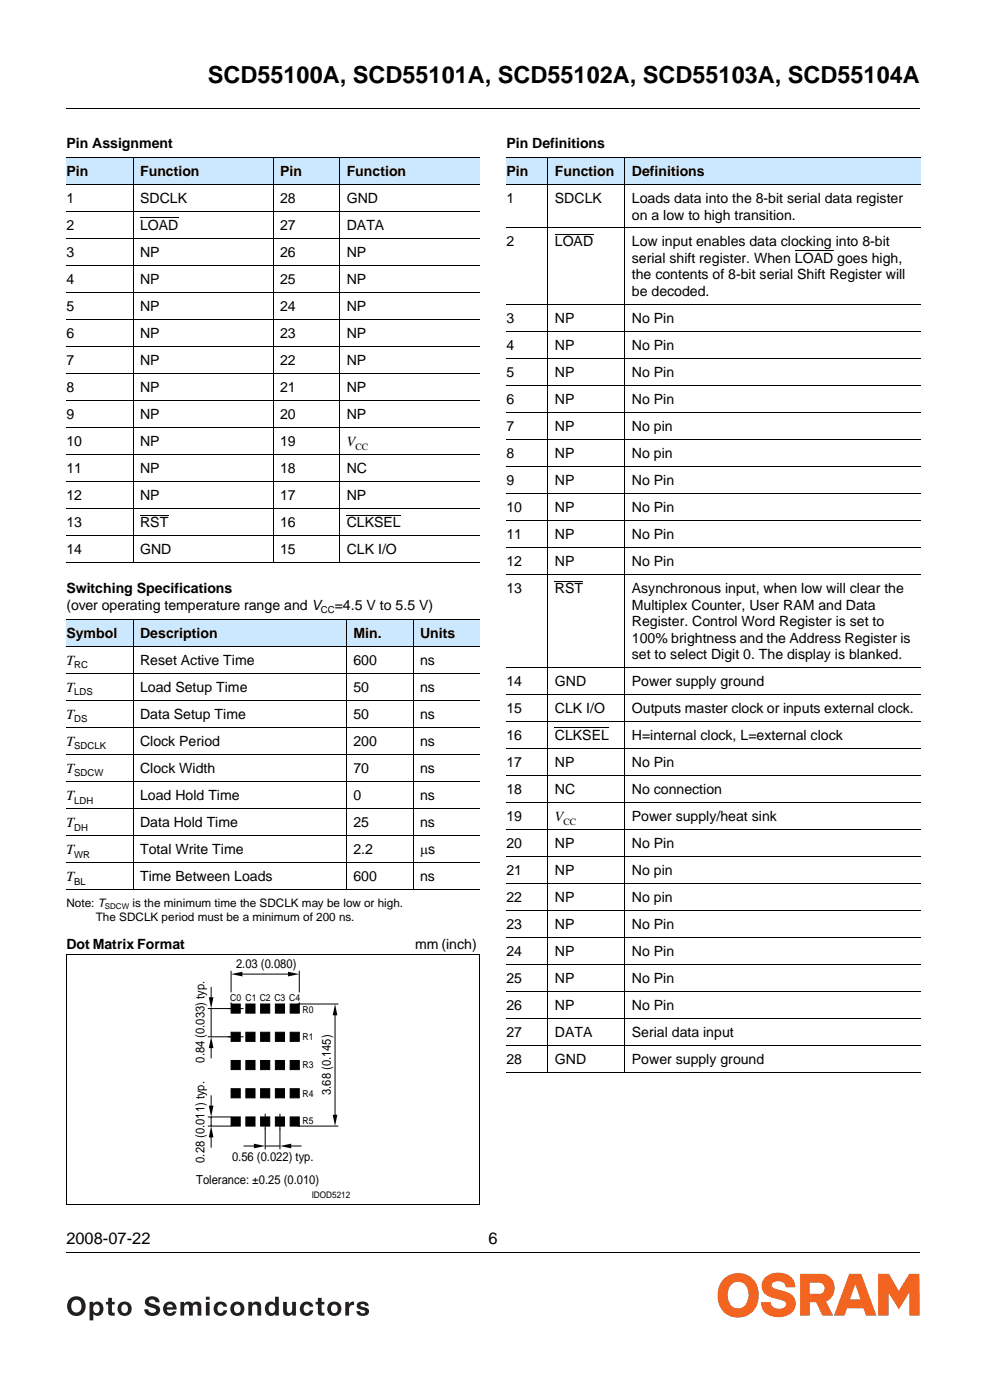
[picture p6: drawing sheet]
<svg xmlns="http://www.w3.org/2000/svg" width="207mm" height="294mm" viewBox="0 0 207 294" stroke-linecap="round" stroke-linejoin="round" font-family="sans-serif">
<path d="M13.9 22.8v.1zM13.9 263.2v.2z" fill="#000"/>
<path d="M13.9 22.9h179.3M13.9 263.3h179.3" fill="none" stroke="#000" stroke-width=".21"/>
<path d="M13.9 267.4h179.3v10.4h-179.3z" fill="#fff"/>
<g fill="#f36421">
<path d="M160.6 268.6a4.2 4.2 0 0 1 6 .3l.2 .5 .2 1.1-2-.1a1.6 1.6 0 0 0-1.2-1.2 1.6 1.6 0 0 0-1.6 .6v.7l.3 .2 1.2 .4a4.3 4.3 0 0 1 3.3 1.9 2.87 2.87 0 0 1-2.7 3.8 3.5 3.5 0 0 1-4.4-2.6l-.1-.6h2.1a1.77 1.77 0 0 0 2.8 1.2 .78 .78 0 0 0-.1-1.4l-1.2-.4a5.5 5.5 0 0 1-2.9-1.2 2.46 2.46 0 0 1 .1-3.2z"/>
<path d="M184.4 267.7h2.3l2.1 3.6 2.2-3.6h2.1v8.8h-2.1v-4.9l-2.2 3.6-2.2-3.5v4.8h-2.2z"/>
</g>
<g fill="#f36421">
<path d="M178.4 267.7h2.5l3.2 8.8h-2.2l-.6-1.6h-3.4l-.5 1.6h-2.2zM179.6 269.9l-1.1 3.2h2.2z" fill-rule="evenodd"/>
<path d="M168 267.7h4.5a3 3 0 0 1 2.8 2.5 3 3 0 0 1-1.8 3.3l1.5 3h-2.3l-1.3-2.8h-1.3v2.8h-2.1zM170 269.6h2.1a1.19 1.19 0 0 1 1.1 1.1 1.19 1.19 0 0 1-1 1.2h-2.2z" fill-rule="evenodd"/>
<path d="M152.2 268.6a5.1 5.1 0 0 0 .5 7.7 4.4 4.4 0 0 0 6.6-4.1 4.3 4.3 0 0 0-2.3-4.2 4.3 4.3 0 0 0-4.8 .6zM153.5 270.1a2.12 2.12 0 0 1 2.4-.6 2.12 2.12 0 0 1 1.3 2.1 2.72 2.72 0 0 1-2.2 3.4 2.63 2.63 0 0 1-2.1-3.4l.3-1.1z" fill-rule="evenodd"/>
</g>
<g fill="#231f20">
<path d="M22.7 272.7h.8v.9h.6v.5h-.6v1.7l.6 .1v.6h-.5a.71 .71 0 0 1-.9-.7v-1.7h-.5v-.5h.5z"/>
<path d="M30.7 272.8a1.65 1.65 0 0 1 2.8 .9h-.8a.72 .72 0 0 0-.7-.6 .72 .72 0 0 0-.7 .4l.2 .4 1 .2a1.18 1.18 0 0 1 1.1 1.2 1.18 1.18 0 0 1-1 1.2 1.67 1.67 0 0 1-2.3-1.3h.8a.87 .87 0 0 0 .8 .7 .87 .87 0 0 0 .9-.5 1.22 1.22 0 0 0-1.2-.7 1.14 1.14 0 0 1-1-.6 1.14 1.14 0 0 1 .1-1.3z"/>
<path d="M37.9 273.6h.7v.4a1.03 1.03 0 0 1 1.8 0 1.04 1.04 0 0 1 1.1-.4 1.04 1.04 0 0 1 .8 1v1.9h-.8v-1.7a.54 .54 0 0 0-.5-.7 .54 .54 0 0 0-.5 .8v1.6h-.8v-1.6a.51 .51 0 0 0-.3-.7 .51 .51 0 0 0-.7 .3v2h-.8z"/>
<path d="M45.4 273.8a1.41 1.41 0 0 1 2.3 .8h-.8a.67 .67 0 0 0-.9-.4 .67 .67 0 0 0-.3 .9 .67 .67 0 0 0 .4 .8 .67 .67 0 0 0 .8-.5h.8a1.47 1.47 0 0 1-2.1 1 1.47 1.47 0 0 1-.5-2.3z"/>
<path d="M52.2 273.6h.7v.4a1.06 1.06 0 0 1 1.3-.4 1.06 1.06 0 0 1 .6 1.1v1.8h-.7v-1.6a.56 .56 0 0 0-.4-.8 .56 .56 0 0 0-.7 .5l-.1 1.9h-.7z"/>
<path d="M59.5 273.6h.7v1.6a.56 .56 0 0 0 .4 .7 .56 .56 0 0 0 .7-.4l.1-1.9h.7v2.9h-.7v-.4a1.06 1.06 0 0 1-1.2 .4 1.06 1.06 0 0 1-.7-1.1z"/>
<path d="M63.5 273.8a1.41 1.41 0 0 1 2.3 .8h-.8a.67 .67 0 0 0-.9-.4 .67 .67 0 0 0-.3 .9 .67 .67 0 0 0 .4 .8 .67 .67 0 0 0 .8-.5h.8a1.47 1.47 0 0 1-2.1 1 1.47 1.47 0 0 1-.5-2.3z"/>
<path d="M66.8 272.7h.8v.9h.5v.5h-.5v1.7l.5 .1v.6h-.4a.71 .71 0 0 1-.9-.7v-1.7h-.5v-.5h.5z"/>
<path d="M72.5 273.6h.8v.5a.97 .97 0 0 1 1.1-.5v.7h-.2a.78 .78 0 0 0-.9 .9v1.3h-.8z"/>
<path d="M75.2 273.8a1.42 1.42 0 0 1 2.2 .6h-.7a.53 .53 0 0 0-.5-.3 .53 .53 0 0 0-.5 .2l.3 .3 .6 .1a.89 .89 0 0 1 .9 .9 .89 .89 0 0 1-.9 .9h-.4a1.18 1.18 0 0 1-1.3-1h.7a.53 .53 0 0 0 .5 .5 .53 .53 0 0 0 .6-.5l-.9-.3a.81 .81 0 0 1-.8-.5 .81 .81 0 0 1 .2-.9z"/>
<path d="M15.3 273.4a1.17 1.17 0 0 1 1.5 .1 1.17 1.17 0 0 1 .3 1.4 1.08 1.08 0 0 1-1.3 .9 1.08 1.08 0 0 1-.8-1.3zM14.6 273a2.07 2.07 0 0 0-.2 2.7 2.07 2.07 0 0 0 2.7 .6 2.06 2.06 0 0 0 .5-3 2.06 2.06 0 0 0-3-.3z"/>
<path d="M19.7 274.4a.7 .7 0 0 1 .9-.2 .7 .7 0 0 1 .3 .8 .71 .71 0 0 1-.6 1 .71 .71 0 0 1-.7-1zM18.8 273.6v3.9h.8v-1.4a1.22 1.22 0 0 0 1.5 .3 1.22 1.22 0 0 0 .6-1.3 1.25 1.25 0 0 0-.6-1.4 1.25 1.25 0 0 0-1.5 .3v-.4z"/>
<path d="M25.6 274.4a.71 .71 0 0 1 .9-.2 .71 .71 0 0 1 .4 .8 .72 .72 0 0 1-.7 1 .72 .72 0 0 1-.7-1zM24.7 275a1.52 1.52 0 0 0 3 0 1.52 1.52 0 0 0-3 0z"/>
<path d="M35.2 274.3a.64 .64 0 0 1 .7-.2 .64 .64 0 0 1 .4 .6h-1.3zM34.8 273.8a1.49 1.49 0 0 0-.1 2.4 1.49 1.49 0 0 0 2.3-.6h-.6a.7 .7 0 0 1-.8 .3 .7 .7 0 0 1-.6-.7h2.1a1.44 1.44 0 0 0-.7-1.5 1.44 1.44 0 0 0-1.6 .1z"/>
<path d="M43.2 273.6h.8v2.9h-.8zM43.2 272.5h.8v.7h-.8z"/>
<path d="M49.3 274.4a.71 .71 0 0 1 .9-.2 .71 .71 0 0 1 .3 .8 .72 .72 0 0 1-.7 1 .72 .72 0 0 1-.6-1zM48.4 275a1.52 1.52 0 0 0 3 0 1.52 1.52 0 0 0-3 0z"/>
<path d="M56.6 274.4a.7 .7 0 0 1 .8-.2 .7 .7 0 0 1 .4 .8 .72 .72 0 0 1-.7 1 .72 .72 0 0 1-.7-1zM56.1 273.8a1.5 1.5 0 0 0-.4 1.9 1.5 1.5 0 0 0 1.7 .7l.4-.3v.4h.8v-4h-.8v1.5l-.4-.4a1.21 1.21 0 0 0-1.3 .2z"/>
<path d="M69.7 274.4a.71 .71 0 0 1 .9-.2 .71 .71 0 0 1 .3 .8 .72 .72 0 0 1-.7 1 .72 .72 0 0 1-.7-1zM68.7 275a1.55 1.55 0 0 0 3.1 0 1.55 1.55 0 0 0-3.1 0z"/>
</g>
<g fill="#cbe8ff">
<path d="M13.9 33h14v5.7h-14z"/>
<path d="M27.9 33h29.4v5.7h-29.4z"/>
<path d="M57.3 33h14v5.7h-14z"/>
<path d="M71.3 33h29.4v5.7h-29.4z"/>
</g>
<path d="M29.4 45.8h8.1M29.4 108.3h6M72.8 108.3h11.4" fill="none" stroke="#000" stroke-width=".21"/>
<g fill="#cbe8ff">
<path d="M13.9 130.1h14v5.7h-14z"/>
<path d="M27.9 130.1h44.8v5.7h-44.8z"/>
<path d="M72.7 130.1h14v5.7h-14z"/>
<path d="M86.7 130.1h14v5.7h-14z"/>
</g>
<g fill="none" stroke="#000" stroke-width=".21">
<path d="M13.9 33h86.8M13.9 38.7h86.8M27.9 33l.1 85.3M57.3 33l.1 85.3M71.3 33v85.3M13.9 44.4h86.8M13.9 50.1h86.8M13.9 55.8h86.8M13.9 61.4h86.8M13.9 67.1h14.1M13.9 72.8h86.8M13.9 78.5h86.8"/>
<path d="M27.9 67.1h72.8M13.9 84.2h86.8M13.9 89.8h86.8M13.9 95.5h86.8M13.9 101.2h86.8M13.9 106.9h86.8M13.9 112.6h86.8M13.9 118.3h86.8M13.9 130.1h86.8M13.9 135.8h86.8M27.9 130v57M72.7 130v57"/>
<path d="M86.7 130v57M13.9 141.4l86.8 .1M13.9 147.1h72.9M13.9 152.8h72.9M13.9 158.5h72.9M86.7 147.1h14M86.7 152.8h14M86.7 158.5h14M13.9 164.2h86.8M13.9 169.8l86.8 .1M13.9 175.5h86.8M13.9 181.2h72.9"/>
<path d="M13.9 186.9h72.8M86.7 181.2h14M86.8 186.9h13.9"/>
</g>
<path d="M40.6 201.3h33.5v51.1h-33.5z" fill="#fff"/>
<path d="M43.9 209.6h.9l-.5 2.4zM48.5 204.7l2.4-.5v1zM60.5 204.2l2.4 .5-2.4 .5zM70.4 211l.5 2.4h-1zM43.9 232.4h.9l-.5 2.3zM44.3 217.9l.5 2.4h-.9zM44.3 236.7l.5 2.3h-.9zM69.9 234.3h1l-.5 2.4zM53.3 240.4l2.4 .4-2.4 .5zM58.8 240.8l2.4-.4v.9z" fill="#000"/>
<g fill="none" stroke="#000" stroke-width=".21">
<path d="M14 200.6h86.7M14 200.5v52.6M43.6 212h7.6M43.6 217.9h7.6M44.3 207.4v2.5M44.3 212v5.9M44.3 220v2.4M48.5 204v4.6M48.5 210.6v.4M50.6 204.7h10.7M62.5 211h8.6M62.9 204v4.6"/>
<path d="M62.9 210.6v.4M70.4 213.1v21.5M100.7 200.5v52.7M43.6 234.7h4.9M43.6 236.7h4.9M44.3 230.2v2.4M44.3 234.7v2M44.3 238.7v2.5M55.7 236.7v4.8M58.8 236.7v4.8M62.5 236.7h8.6M14 253.1h86.7"/>
<path d="M51.2 240.8h2.4M55.7 240.8h3.1M60.9 240.8h2.4"/>
</g>
<g fill="#000" stroke="#000" stroke-width=".21">
<path d="M48.5 211h2v1.9h-2zM48.5 216.9h2v1.9h-2zM51.6 211h2v1.9h-2zM51.6 216.9h2v1.9h-2zM54.7 211h2v1.9h-2zM54.7 216.9h2v1.9h-2zM57.8 211h2v1.9h-2zM57.8 216.9h2v1.9h-2zM60.9 211h2v1.9h-2zM60.9 216.9h2v1.9h-2zM48.5 234.7h2v2h-2zM48.5 228.8h2v1.9h-2z"/>
<path d="M48.5 222.9h2v1.9h-2zM51.6 234.7h2v2h-2zM51.6 228.8h2v1.9h-2zM51.6 222.9h2v1.9h-2zM54.7 234.7h2v2h-2zM54.7 228.8h2v1.9h-2zM54.7 222.9h2v1.9h-2zM57.8 234.7h2v2h-2zM57.8 228.8h2v1.9h-2zM57.8 222.9h2v1.9h-2zM60.9 234.7h2v2h-2zM60.9 228.8h2v1.9h-2z"/>
<path d="M60.9 222.9h2v1.9h-2z"/>
</g>
<path d="M55.7 234v3.4M58.8 234v3.4" fill="none" stroke="#000" stroke-width=".21" stroke-dasharray="2.6 .5 .5 .5" stroke-linecap="butt"/>
<g fill="#cbe8ff">
<path d="M106.3 33h8.7v5.7h-8.7z"/>
<path d="M115 33h16.2v5.7h-16.2z"/>
<path d="M131.2 33h62.2v5.7h-62.2z"/>
</g>
<g fill="none" stroke="#000" stroke-width=".21">
<path d="M106.3 33h87.1M106.3 38.7h87.1M115 33l.1 192.5M131.2 33v192.5M106.3 47.9h87.1M116.5 49.3h8.1M166.9 52.7h8.1M106.3 63.9h87.1M106.3 69.6h87.1M106.3 75.3h87.1M106.3 81h87.1M106.3 86.6h87.1"/>
<path d="M106.3 92.3h87.1M106.3 98h87.1M106.3 103.7h87.1M106.3 109.4h87.1M106.3 115h87.1M106.3 120.7h87.1M116.5 122.1h6M106.3 140.2h87.1M106.3 145.9h87.1M106.3 151.6h87.1M106.3 157.3h87.1M116.5 153h11.4"/>
<path d="M106.3 162.9h87.1M106.3 168.6h87.1M106.3 174.3h87.1M106.3 180h87.1M106.3 185.7h87.1M106.3 191.3h87.1M106.3 197h87.1M106.3 202.7h87.1M106.3 208.4h87.1M106.3 214.1h87.1M106.3 219.7h87.1M106.3 225.4h87.1"/>
</g>
<text font-size="4.9" x="43.6" y="17.4">SCD55100A, SCD55101A, SCD55102A, SCD55103A, SCD55104A</text>
<g font-size="3.5">
<text x="13.9" y="261.4">2008-07-22</text>
<text x="102.6" y="261.4">6</text>
</g>
<g font-size="3">
<text x="13.9" y="31.1">Pin Assignment</text>
<text x="106.3" y="31.1">Pin Definitions</text>
<text x="13.9" y="37">Pin</text>
<text x="29.4" y="37">Function</text>
<text x="58.8" y="37">Pin</text>
<text x="72.8" y="37">Function</text>
<text x="106.3" y="37">Pin</text>
<text x="116.5" y="37">Function</text>
<text x="132.7" y="37">Definitions</text>
<text x="13.9" y="42.7">1</text>
<text x="29.4" y="42.7">SDCLK</text>
<text x="58.8" y="42.7">28</text>
<text x="72.8" y="42.7">GND</text>
<text x="106.3" y="42.7">1</text>
<text x="116.5" y="42.7">SDCLK</text>
<text x="132.7" y="42.7">Loads data into the 8-bit serial data register</text>
<text x="132.7" y="46.1">on a low to high transition.</text>
<text x="13.9" y="48.4">2</text>
<text x="29.4" y="48.4">LOAD</text>
<text x="58.8" y="48.4">27</text>
<text x="72.8" y="48.4">DATA</text>
<text x="106.3" y="51.8">2</text>
<text x="116.5" y="51.8">LOAD</text>
<text x="132.7" y="51.8">Low input enables data clocking into 8-bit</text>
<text x="13.9" y="54">3</text>
<text x="13.9" y="59.7">4</text>
<text x="29.4" y="54">NP</text>
<text x="29.4" y="59.7">NP</text>
<text x="58.8" y="54">26</text>
<text x="58.8" y="59.7">25</text>
<text x="72.8" y="54">NP</text>
<text x="72.8" y="59.7">NP</text>
<text x="132.7" y="58.7">the contents of 8-bit serial Shift Register will</text>
<text x="132.7" y="55.3">serial shift register. When LOAD goes high,</text>
<text x="13.9" y="65.4">5</text>
<text x="29.4" y="65.4">NP</text>
<text x="58.8" y="65.4">24</text>
<text x="72.8" y="65.4">NP</text>
<text x="132.7" y="62.2">be decoded.</text>
<text x="13.9" y="71.1">6</text>
<text x="29.4" y="71.1">NP</text>
<text x="58.8" y="71.1">23</text>
<text x="72.8" y="71.1">NP</text>
<text x="106.3" y="67.9">3</text>
<text x="116.5" y="67.9">NP</text>
<text x="132.7" y="67.9">No Pin</text>
<text x="13.9" y="76.8">7</text>
<text x="29.4" y="76.8">NP</text>
<text x="58.8" y="76.8">22</text>
<text x="72.8" y="76.8">NP</text>
<text x="106.3" y="73.5">4</text>
<text x="116.5" y="73.5">NP</text>
<text x="132.7" y="73.5">No Pin</text>
<text x="13.9" y="82.4">8</text>
<text x="29.4" y="82.4">NP</text>
<text x="58.8" y="82.4">21</text>
<text x="72.8" y="82.4">NP</text>
<text x="106.3" y="79.2">5</text>
<text x="116.5" y="79.2">NP</text>
<text x="132.7" y="79.2">No Pin</text>
<text x="13.9" y="88.1">9</text>
<text x="29.4" y="88.1">NP</text>
<text x="58.8" y="88.1">20</text>
<text x="72.8" y="88.1">NP</text>
<text x="106.3" y="84.9">6</text>
<text x="116.5" y="84.9">NP</text>
<text x="132.7" y="84.9">No Pin</text>
<text x="13.9" y="93.8">10</text>
<text x="29.4" y="93.8">NP</text>
<text x="58.8" y="93.8">19</text>
<text x="72.8" y="93.8">V</text>
<text x="106.3" y="90.6">7</text>
<text x="116.5" y="90.6">NP</text>
<text x="132.7" y="90.6">No pin</text>
<text x="13.9" y="99.5">11</text>
<text x="29.4" y="99.5">NP</text>
<text x="58.8" y="99.5">18</text>
<text x="72.8" y="99.5">NC</text>
<text x="106.3" y="96.3">8</text>
<text x="106.3" y="101.9">9</text>
<text x="116.5" y="96.3">NP</text>
<text x="116.5" y="101.9">NP</text>
<text x="132.7" y="96.3">No pin</text>
<text x="132.7" y="101.9">No Pin</text>
<text x="13.9" y="105.1">12</text>
<text x="29.4" y="105.1">NP</text>
<text x="58.8" y="105.1">17</text>
<text x="72.8" y="105.1">NP</text>
<text x="106.3" y="107.6">10</text>
<text x="116.5" y="107.6">NP</text>
<text x="132.7" y="107.6">No Pin</text>
<text x="13.9" y="110.8">13</text>
<text x="29.4" y="110.8">RST</text>
<text x="58.8" y="110.8">16</text>
<text x="72.8" y="110.8">CLKSEL</text>
<text x="106.3" y="113.3">11</text>
<text x="116.5" y="113.3">NP</text>
<text x="132.7" y="113.3">No Pin</text>
<text x="13.9" y="116.5">14</text>
<text x="29.4" y="116.5">GND</text>
<text x="58.8" y="116.5">15</text>
<text x="72.8" y="116.5">CLK I/O</text>
<text x="106.3" y="119">12</text>
<text x="116.5" y="119">NP</text>
<text x="132.7" y="119">No Pin</text>
<text x="13.9" y="124.7">Switching Specifications</text>
<text x="106.3" y="124.7">13</text>
<text x="116.5" y="124.7">RST</text>
<text x="132.7" y="124.7">Asynchronous input, when low will clear the</text>
<text x="13.9" y="128.1">(over operating temperature range and V</text>
<text x="70.3" y="128.1">=4.5 V to 5.5 V)</text>
<text x="132.7" y="128.1">Multiplex Counter, User RAM and Data</text>
<text x="132.7" y="131.6">Register. Control Word Register is set to</text>
<text x="13.9" y="134">Symbol</text>
<text x="29.4" y="134">Description</text>
<text x="74.2" y="134">Min.</text>
<text x="88.2" y="134">Units</text>
<text x="132.7" y="135">100% brightness and the Address Register is</text>
<text x="13.9" y="139.7">T</text>
<text x="29.4" y="139.7">Reset Active Time</text>
<text x="74.2" y="139.7">600</text>
<text x="88.2" y="139.7">ns</text>
<text x="132.7" y="138.5">set to select Digit 0. The display is blanked.</text>
<text x="13.9" y="145.4">T</text>
<text x="29.4" y="145.4">Load Setup Time</text>
<text x="74.2" y="145.4">50</text>
<text x="88.2" y="145.4">ns</text>
<text x="106.3" y="144.2">14</text>
<text x="106.3" y="149.8">15</text>
<text x="116.5" y="144.2">GND</text>
<text x="116.5" y="149.8">CLK I/O</text>
<text x="132.7" y="144.2">Power supply ground</text>
<text x="132.7" y="149.8">Outputs master clock or inputs external clock.</text>
<text x="13.9" y="151.1">T</text>
<text x="29.4" y="151.1">Data Setup Time</text>
<text x="74.2" y="151.1">50</text>
<text x="88.2" y="151.1">ns</text>
<text x="106.3" y="155.5">16</text>
<text x="116.5" y="155.5">CLKSEL</text>
<text x="132.7" y="155.5">H=internal clock, L=external clock</text>
<text x="13.9" y="156.8">T</text>
<text x="29.4" y="156.8">Clock Period</text>
<text x="74.2" y="156.8">200</text>
<text x="88.2" y="156.8">ns</text>
<text x="106.3" y="161.2">17</text>
<text x="116.5" y="161.2">NP</text>
<text x="132.7" y="161.2">No Pin</text>
<text x="13.9" y="162.4">T</text>
<text x="29.4" y="162.4">Clock Width</text>
<text x="74.2" y="162.4">70</text>
<text x="88.2" y="162.4">ns</text>
<text x="106.3" y="166.9">18</text>
<text x="116.5" y="166.9">NC</text>
<text x="132.7" y="166.9">No connection</text>
<text x="13.9" y="168.1">T</text>
<text x="13.9" y="173.8">T</text>
<text x="29.4" y="168.1">Load Hold Time</text>
<text x="29.4" y="173.8">Data Hold Time</text>
<text x="74.2" y="168.1">0</text>
<text x="74.2" y="173.8">25</text>
<text x="88.2" y="168.1">ns</text>
<text x="88.2" y="173.8">ns</text>
<text x="106.3" y="172.6">19</text>
<text x="116.5" y="172.6">V</text>
<text x="132.7" y="172.6">Power supply/heat sink</text>
<text x="13.9" y="179.5">T</text>
<text x="29.4" y="179.5">Total Write Time</text>
<text x="74.2" y="179.5">2.2</text>
<text x="88.2" y="179.5">μs</text>
<text x="106.3" y="178.3">20</text>
<text x="116.5" y="178.3">NP</text>
<text x="132.7" y="178.3">No Pin</text>
<text x="13.9" y="185.2">T</text>
<text x="29.4" y="185.2">Time Between Loads</text>
<text x="74.2" y="185.2">600</text>
<text x="88.2" y="185.2">ns</text>
<text x="106.3" y="183.9">21</text>
<text x="116.5" y="183.9">NP</text>
<text x="132.7" y="183.9">No pin</text>
<text x="106.3" y="189.6">22</text>
<text x="116.5" y="189.6">NP</text>
<text x="132.7" y="189.6">No pin</text>
<text x="106.3" y="195.3">23</text>
<text x="116.5" y="195.3">NP</text>
<text x="132.7" y="195.3">No Pin</text>
<text x="13.9" y="199.5">Dot Matrix Format</text>
<text x="87.2" y="199.5">mm (inch)</text>
<text x="106.3" y="201">24</text>
<text x="116.5" y="201">NP</text>
<text x="132.7" y="201">No Pin</text>
<text x="106.3" y="206.7">25</text>
<text x="116.5" y="206.7">NP</text>
<text x="132.7" y="206.7">No Pin</text>
<text x="106.3" y="212.3">26</text>
<text x="116.5" y="212.3">NP</text>
<text x="132.7" y="212.3">No Pin</text>
<text x="106.3" y="218">27</text>
<text x="116.5" y="218">DATA</text>
<text x="132.7" y="218">Serial data input</text>
<text x="106.3" y="223.7">28</text>
<text x="116.5" y="223.7">GND</text>
<text x="132.7" y="223.7">Power supply ground</text>
</g>
<g font-size="2.6">
<text x="49.6" y="203.5">2.03 (0.080)</text>
<text x="42.9" y="223.3" transform="rotate(-90 42.9 223.3)">0.84 (0.033) typ.</text>
<text x="69.5" y="230.1" transform="rotate(-90 69.5 230.1)">3.68 (0.145)</text>
<text x="42.9" y="244.4" transform="rotate(-90 42.9 244.4)">0.28 (0.011) typ.</text>
<text x="48.7" y="244">0.56 (0.022) typ.</text>
<text x="41.2" y="248.9">Tolerance: ±0.25 (0.010)</text>
</g>
<g font-size="2.5">
<text x="13.9" y="190.5">Note: T</text>
<text x="27.8" y="190.5">is the minimum time the SDCLK may be low or high.</text>
<text x="20.1" y="193.5">The SDCLK period must be a minimum of 200 ns.</text>
</g>
<g font-size="2">
<text x="74.6" y="94.5">CC</text>
<text x="67.4" y="128.8">CC</text>
<text x="15.6" y="140.5">RC</text>
<text x="15.6" y="146.1">LDS</text>
<text x="15.6" y="151.8">DS</text>
<text x="15.6" y="157.5">SDCLK</text>
<text x="15.6" y="163.2">SDCW</text>
<text x="15.6" y="168.9">LDH</text>
<text x="118.3" y="173.3">CC</text>
<text x="15.6" y="174.5">DH</text>
<text x="15.6" y="180.2">WR</text>
<text x="15.6" y="185.9">BL</text>
<text x="48.3" y="210.3">C0 C1 C2 C3 C4</text>
<text x="63.6" y="212.8">R0</text>
<text x="63.6" y="218.6">R1</text>
<text x="63.6" y="224.5">R3</text>
<text x="63.6" y="230.5">R4</text>
<text x="63.6" y="236.2">R5</text>
</g>
<text font-size="1.9" x="65.5" y="251.8">IDOD5212</text>
<text font-size="1.7" x="22" y="191.1">SDCW</text>
</svg>
